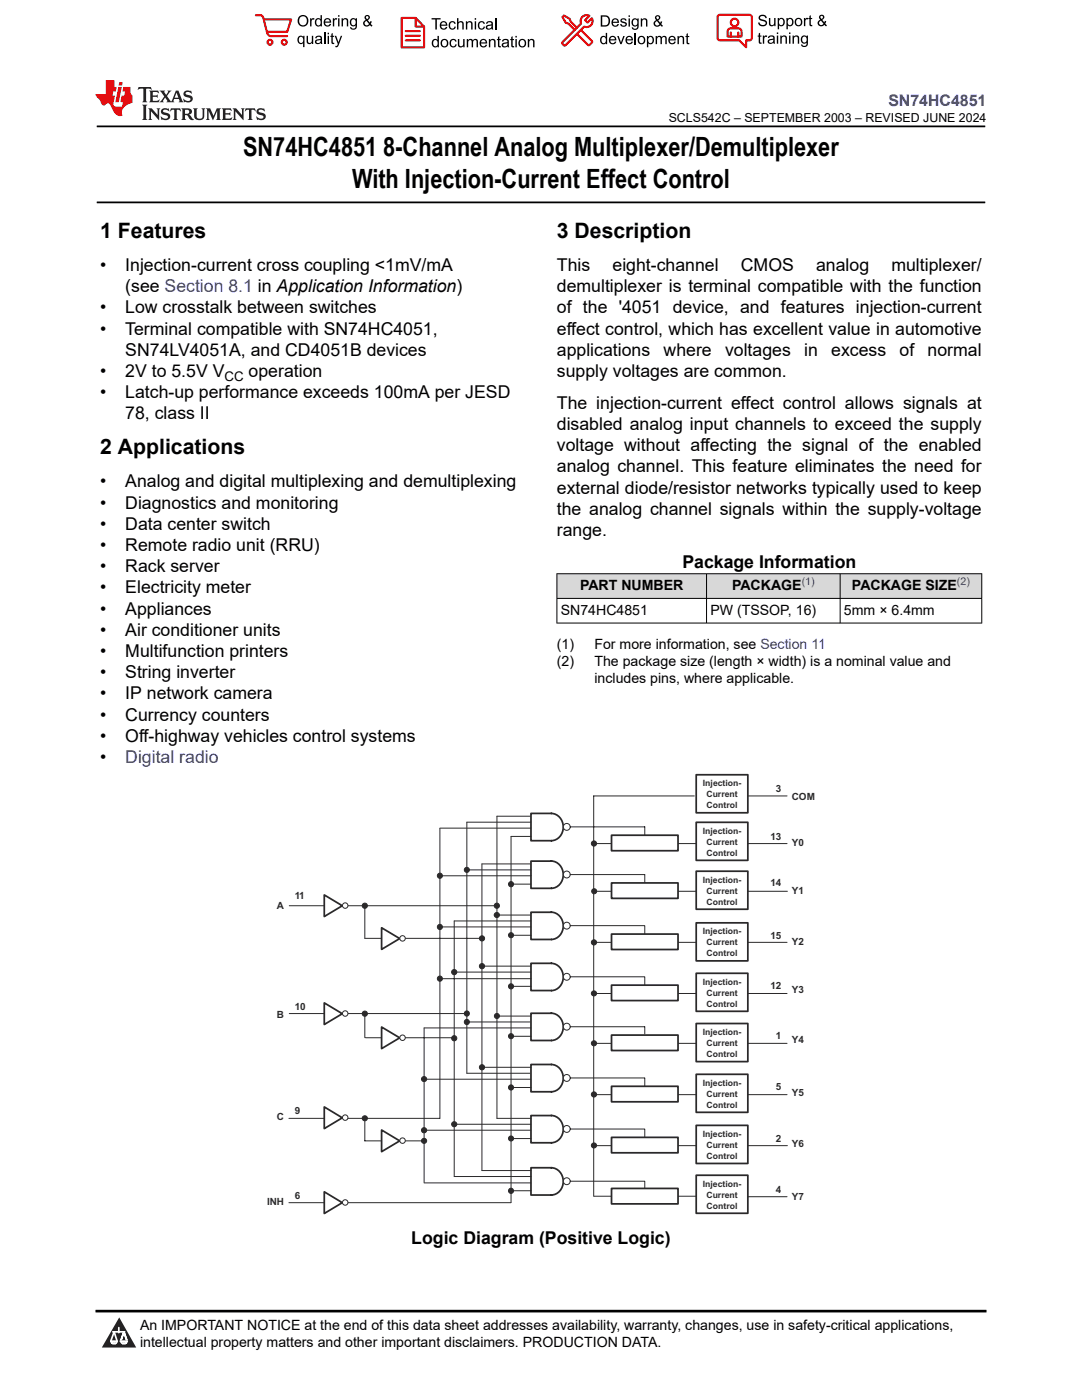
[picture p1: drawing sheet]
<svg xmlns="http://www.w3.org/2000/svg" width="216mm" height="279mm" viewBox="0 0 216 279" stroke-linecap="round" stroke-linejoin="round" font-family="sans-serif">
<path d="M19.3 25.2h177.3M19.3 40.4h177.3" fill="none" stroke="#000" stroke-width=".35"/>
<g fill="#d8d8d8">
<path d="M111.1 114.5h84.8v4.9h-84.8z" fill-rule="evenodd"/>
<path d="M111.2 114.6h29.7v4.8h-29.7z" fill-rule="evenodd"/>
<path d="M141 114.6h26.6v4.8h-26.6z" fill-rule="evenodd"/>
<path d="M167.7 114.6h28.1v4.8h-28.1z" fill-rule="evenodd"/>
</g>
<path d="M111.1 114.5h84.9M111.1 119.4h84.9M111.1 114.4v10M141 114.4v10M167.6 114.4v10M195.9 114.4v10M111.1 124.3h84.9" fill="none" stroke="#000" stroke-width=".2"/>
<path d="M118.5 238.7h20.4" fill="none" stroke="#2b292a" stroke-width=".2"/>
<path d="M110 162.3a2.74 2.74 0 0 1 2.4 2.7 2.74 2.74 0 0 1-2.4 2.8M110 162.3h-4.1v5.5h4.1" fill="none" stroke="#2b292a" stroke-width=".35"/>
<circle cx="113.1" cy="165" r=".69" fill="#fff"/>
<g fill="none" stroke="#2b292a" stroke-width=".2">
<path d="M138.5 158.8h-20v79.9M113.8 165h14.9v1.7M118.5 168.4h20.4"/>
<circle cx="113.1" cy="165" r=".69"/>
</g>
<circle cx="118.5" cy="168.3" r=".52" fill="#2b292a"/>
<g fill="none" stroke="#2b292a" stroke-width=".2">
<path d="M87.8 165.3h18.1M93.2 164.1h12.7M99.2 162.9h6.6M102 166.9h3.9"/>
<circle cx="118.5" cy="168.3" r=".52"/>
</g>
<path d="M110 171.8a2.74 2.74 0 0 1 2.4 2.7 2.74 2.74 0 0 1-2.4 2.8M110 171.9h-4.1v5.4h4.1" fill="none" stroke="#2b292a" stroke-width=".35"/>
<circle cx="113.1" cy="174.5" r=".69" fill="#fff"/>
<g fill="none" stroke="#2b292a" stroke-width=".2">
<path d="M87.8 174.8h18.1M93.2 173.6h12.7M96.2 172.4h9.6M102 176.4h3.9M113.8 174.5h14.9v1.7M118.5 177.9h20.4"/>
<circle cx="113.1" cy="174.5" r=".69"/>
</g>
<path d="M110 182a2.74 2.74 0 0 1 2.4 2.8 2.74 2.74 0 0 1-2.4 2.7M110 182.1h-4.1v5.4h4.1" fill="none" stroke="#2b292a" stroke-width=".35"/>
<circle cx="113.1" cy="184.7" r=".69" fill="#fff"/>
<g fill="none" stroke="#2b292a" stroke-width=".2">
<path d="M113.8 184.7h14.9v1.7M118.5 188.1h20.4"/>
<circle cx="113.1" cy="184.7" r=".69"/>
</g>
<circle cx="118.5" cy="188.1" r=".52" fill="#2b292a"/>
<g fill="none" stroke="#2b292a" stroke-width=".2">
<path d="M57.7 180.8h41.4M87.8 185h18.1M90.6 183.8h15.3M102 186.7h3.9"/>
<circle cx="118.5" cy="188.1" r=".52"/>
</g>
<path d="M110 192.3a2.74 2.74 0 0 1 2.4 2.7 2.74 2.74 0 0 1-2.4 2.7M110 192.3h-4.1v5.4h4.1" fill="none" stroke="#2b292a" stroke-width=".35"/>
<circle cx="113.1" cy="194.9" r=".69" fill="#fff"/>
<g fill="none" stroke="#2b292a" stroke-width=".2">
<path d="M113.8 194.9h14.9v1.7M118.5 198.3h20.4"/>
<circle cx="113.1" cy="194.9" r=".69"/>
</g>
<circle cx="118.5" cy="198.3" r=".51" fill="#2b292a"/>
<g fill="none" stroke="#2b292a" stroke-width=".2">
<path d="M90.6 194h15.3M96.2 192.8h9.7M102 196.8h3.9"/>
<circle cx="118.5" cy="198.3" r=".51"/>
</g>
<path d="M110 202.2a2.74 2.74 0 0 1 2.4 2.7 2.74 2.74 0 0 1-2.4 2.7M110 202.2h-4.1v5.5h4.1" fill="none" stroke="#2b292a" stroke-width=".35"/>
<circle cx="113.1" cy="204.9" r=".69" fill="#fff"/>
<g fill="none" stroke="#2b292a" stroke-width=".2">
<path d="M84.6 205.1h21.3M93.2 204h12.5M99.2 202.8h6.7M102 206.8h3.9M113.8 204.9h14.9M118.5 208.2h20.4M128.7 205v1.4"/>
<circle cx="113.1" cy="204.9" r=".69"/>
</g>
<path d="M110 212.4a2.74 2.74 0 0 1 2.4 2.7 2.74 2.74 0 0 1-2.4 2.8M110 212.4h-4.1v5.5h4.1" fill="none" stroke="#2b292a" stroke-width=".35"/>
<circle cx="113.1" cy="215.1" r=".69" fill="#fff"/>
<g fill="none" stroke="#2b292a" stroke-width=".2">
<path d="M84.6 215.4h21.3M93.2 214.2h12.5M96.2 213h9.7M102 217h3.9M113.8 215.1h14.9M118.5 218.5h20.4M128.7 215.2v1.6"/>
<circle cx="113.1" cy="215.1" r=".69"/>
</g>
<path d="M110 222.6a2.74 2.74 0 0 1 2.4 2.7 2.74 2.74 0 0 1-2.4 2.8M110 222.6h-4.1v5.5h4.1" fill="none" stroke="#2b292a" stroke-width=".35"/>
<circle cx="113.1" cy="225.3" r=".69" fill="#fff"/>
<g fill="none" stroke="#2b292a" stroke-width=".2">
<path d="M84.6 225.6h21.3M90.6 224.4h15.3M99.2 223.2h6.7M102 227.2h3.9M113.8 225.3h14.9v1.7M118.5 228.6h20.4"/>
<circle cx="113.1" cy="225.3" r=".69"/>
</g>
<path d="M110 233a2.74 2.74 0 0 1 2.4 2.8 2.74 2.74 0 0 1-2.4 2.7M110 233h-4.1v5.5h4.1" fill="none" stroke="#2b292a" stroke-width=".35"/>
<circle cx="113.1" cy="235.7" r=".69" fill="#fff"/>
<g fill="none" stroke="#2b292a" stroke-width=".2">
<path d="M84.6 236.1h21.3M90.6 234.8h15.3M96.2 233.6h9.7M102 237.6h3.9M113.8 235.7h14.9v1.5"/>
<circle cx="113.1" cy="235.7" r=".69"/>
</g>
<circle cx="118.5" cy="208.2" r=".51" fill="#2b292a"/>
<circle cx="118.5" cy="208.2" r=".51" fill="none" stroke="#2b292a" stroke-width=".2"/>
<circle cx="118.5" cy="218.4" r=".52" fill="#2b292a"/>
<circle cx="118.5" cy="218.4" r=".52" fill="none" stroke="#2b292a" stroke-width=".2"/>
<circle cx="118.5" cy="228.6" r=".51" fill="#2b292a"/>
<circle cx="118.5" cy="228.6" r=".51" fill="none" stroke="#2b292a" stroke-width=".2"/>
<path d="M64.7 178.6l3.6 2.2-3.6 2.1z" fill="#fff"/>
<path d="M64.7 178.6l3.6 2.2-3.6 2.1z" fill="none" stroke="#2b292a" stroke-width=".35"/>
<circle cx="68.9" cy="180.7" r=".55" fill="#fff"/>
<g fill="none" stroke="#2b292a" stroke-width=".2">
<path d="M87.8 165.3v57.9M93.2 164.1v50.1M96.2 172.4v61.2M99.2 162.9v60.3M102 166.9v73.1M72.8 187.3h23.3M57.6 223.2h30.1"/>
<circle cx="68.9" cy="180.7" r=".55"/>
</g>
<circle cx="102" cy="176.5" r=".51" fill="#2b292a"/>
<circle cx="102" cy="176.5" r=".51" fill="none" stroke="#2b292a" stroke-width=".2"/>
<circle cx="102" cy="186.6" r=".5" fill="#2b292a"/>
<circle cx="102" cy="186.6" r=".5" fill="none" stroke="#2b292a" stroke-width=".2"/>
<circle cx="102" cy="196.8" r=".51" fill="#2b292a"/>
<circle cx="102" cy="196.8" r=".51" fill="none" stroke="#2b292a" stroke-width=".2"/>
<circle cx="102" cy="206.8" r=".5" fill="#2b292a"/>
<circle cx="102" cy="206.8" r=".5" fill="none" stroke="#2b292a" stroke-width=".2"/>
<circle cx="102" cy="217" r=".51" fill="#2b292a"/>
<circle cx="102" cy="217" r=".51" fill="none" stroke="#2b292a" stroke-width=".2"/>
<circle cx="102" cy="227.2" r=".5" fill="#2b292a"/>
<circle cx="102" cy="227.2" r=".5" fill="none" stroke="#2b292a" stroke-width=".2"/>
<circle cx="102" cy="237.6" r=".51" fill="#2b292a"/>
<g fill="none" stroke="#2b292a" stroke-width=".2">
<path d="M57.6 240h44.3"/>
<circle cx="102" cy="237.6" r=".51"/>
</g>
<circle cx="93.2" cy="173.6" r=".5" fill="#2b292a"/>
<circle cx="93.2" cy="173.6" r=".5" fill="none" stroke="#2b292a" stroke-width=".2"/>
<circle cx="99.1" cy="182.6" r=".51" fill="#2b292a"/>
<circle cx="99.1" cy="182.6" r=".51" fill="none" stroke="#2b292a" stroke-width=".2"/>
<circle cx="87.8" cy="174.8" r=".51" fill="#2b292a"/>
<circle cx="87.8" cy="174.8" r=".51" fill="none" stroke="#2b292a" stroke-width=".2"/>
<circle cx="87.8" cy="185" r=".51" fill="#2b292a"/>
<circle cx="87.8" cy="185" r=".51" fill="none" stroke="#2b292a" stroke-width=".2"/>
<circle cx="87.8" cy="195.3" r=".51" fill="#2b292a"/>
<g fill="none" stroke="#2b292a" stroke-width=".2">
<path d="M87.8 195.3h18.1M90.6 183.8v51"/>
<circle cx="87.8" cy="195.3" r=".51"/>
</g>
<circle cx="96.2" cy="192.8" r=".52" fill="#2b292a"/>
<circle cx="96.2" cy="192.8" r=".52" fill="none" stroke="#2b292a" stroke-width=".2"/>
<circle cx="90.6" cy="194" r=".52" fill="#2b292a"/>
<circle cx="90.6" cy="194" r=".52" fill="none" stroke="#2b292a" stroke-width=".2"/>
<circle cx="99.2" cy="202.8" r=".5" fill="#2b292a"/>
<circle cx="99.2" cy="202.8" r=".5" fill="none" stroke="#2b292a" stroke-width=".2"/>
<circle cx="93.1" cy="204" r=".51" fill="#2b292a"/>
<g fill="none" stroke="#2b292a" stroke-width=".2">
<path d="M72.8 181.3v6"/>
<circle cx="93.1" cy="204" r=".51"/>
</g>
<path d="M76.1 185.2l3.7 2.1-3.7 2.2z" fill="#fff"/>
<path d="M76.1 185.2l3.7 2.1-3.7 2.2z" fill="none" stroke="#2b292a" stroke-width=".35"/>
<circle cx="80.3" cy="187.3" r=".55" fill="#fff"/>
<g fill="none" stroke="#2b292a" stroke-width=".2">
<path d="M72.8 202.3v4.8M73 207.1h17.6M84.6 205.1v30.9"/>
<circle cx="80.3" cy="187.3" r=".55"/>
</g>
<path d="M76.1 205l3.7 2.1-3.7 2.2z" fill="#fff"/>
<path d="M76.1 205l3.7 2.1-3.7 2.2z" fill="none" stroke="#2b292a" stroke-width=".35"/>
<circle cx="80.3" cy="207.1" r=".55" fill="#fff"/>
<g fill="none" stroke="#2b292a" stroke-width=".2">
<path d="M57.7 202.3h35.5"/>
<circle cx="80.3" cy="207.1" r=".55"/>
</g>
<path d="M64.7 200.1l3.6 2.2-3.6 2.2z" fill="#fff"/>
<path d="M64.7 200.1l3.6 2.2-3.6 2.2z" fill="none" stroke="#2b292a" stroke-width=".35"/>
<circle cx="68.9" cy="202.3" r=".55" fill="#fff"/>
<circle cx="68.9" cy="202.3" r=".55" fill="none" stroke="#2b292a" stroke-width=".2"/>
<circle cx="90.6" cy="207.2" r=".52" fill="#2b292a"/>
<circle cx="90.6" cy="207.2" r=".52" fill="none" stroke="#2b292a" stroke-width=".2"/>
<circle cx="96.2" cy="213" r=".52" fill="#2b292a"/>
<circle cx="96.2" cy="213" r=".52" fill="none" stroke="#2b292a" stroke-width=".2"/>
<circle cx="84.6" cy="215.4" r=".51" fill="#2b292a"/>
<circle cx="84.6" cy="215.4" r=".51" fill="none" stroke="#2b292a" stroke-width=".2"/>
<circle cx="90.6" cy="224.4" r=".51" fill="#2b292a"/>
<circle cx="90.6" cy="224.4" r=".51" fill="none" stroke="#2b292a" stroke-width=".2"/>
<circle cx="84.6" cy="225.6" r=".52" fill="#2b292a"/>
<g fill="none" stroke="#2b292a" stroke-width=".2">
<path d="M72.8 223.2v4.5h11.8"/>
<circle cx="84.6" cy="225.6" r=".52"/>
</g>
<path d="M76.1 225.5l3.7 2.2-3.7 2.1z" fill="#fff"/>
<path d="M76.1 225.5l3.7 2.2-3.7 2.1z" fill="none" stroke="#2b292a" stroke-width=".35"/>
<circle cx="80.3" cy="227.6" r=".55" fill="#fff"/>
<circle cx="80.3" cy="227.6" r=".55" fill="none" stroke="#2b292a" stroke-width=".2"/>
<path d="M64.7 220.9l3.6 2.2-3.6 2.1z" fill="#fff"/>
<path d="M64.7 220.9l3.6 2.2-3.6 2.1z" fill="none" stroke="#2b292a" stroke-width=".35"/>
<circle cx="68.9" cy="223" r=".55" fill="#fff"/>
<circle cx="68.9" cy="223" r=".55" fill="none" stroke="#2b292a" stroke-width=".2"/>
<path d="M64.7 237.9l3.6 2.1-3.6 2.2z" fill="#fff"/>
<path d="M64.7 237.9l3.6 2.1-3.6 2.2z" fill="none" stroke="#2b292a" stroke-width=".35"/>
<circle cx="68.9" cy="240" r=".55" fill="#fff"/>
<circle cx="68.9" cy="240" r=".55" fill="none" stroke="#2b292a" stroke-width=".2"/>
<circle cx="96.2" cy="187.3" r=".52" fill="#2b292a"/>
<circle cx="96.2" cy="187.3" r=".52" fill="none" stroke="#2b292a" stroke-width=".2"/>
<circle cx="93.1" cy="202.3" r=".51" fill="#2b292a"/>
<circle cx="93.1" cy="202.3" r=".51" fill="none" stroke="#2b292a" stroke-width=".2"/>
<circle cx="84.6" cy="227.7" r=".51" fill="#2b292a"/>
<circle cx="84.6" cy="227.7" r=".51" fill="none" stroke="#2b292a" stroke-width=".2"/>
<path d="M122 166.7h13.3v3.1h-13.3z" fill-rule="evenodd" fill="#fff"/>
<path d="M122 166.7h13.3v3.1h-13.3z" fill="none" stroke="#2b292a" stroke-width=".35"/>
<path d="M122 176.2h13.3v3.1h-13.3z" fill-rule="evenodd" fill="#fff"/>
<path d="M122 176.2h13.3v3.1h-13.3z" fill="none" stroke="#2b292a" stroke-width=".35"/>
<path d="M122 186.4h13.3v3.1h-13.3z" fill-rule="evenodd" fill="#fff"/>
<path d="M122 186.4h13.3v3.1h-13.3z" fill="none" stroke="#2b292a" stroke-width=".35"/>
<path d="M122 196.6h13.3v3.1h-13.3z" fill-rule="evenodd" fill="#fff"/>
<path d="M122 196.6h13.3v3.1h-13.3z" fill="none" stroke="#2b292a" stroke-width=".35"/>
<path d="M122 206.6h13.3v3.1h-13.3z" fill-rule="evenodd" fill="#fff"/>
<path d="M122 206.6h13.3v3.1h-13.3z" fill="none" stroke="#2b292a" stroke-width=".35"/>
<path d="M122 216.8h13.3v3.1h-13.3z" fill-rule="evenodd" fill="#fff"/>
<path d="M122 216.8h13.3v3.1h-13.3z" fill="none" stroke="#2b292a" stroke-width=".35"/>
<path d="M122 227h13.3v3.1h-13.3z" fill-rule="evenodd" fill="#fff"/>
<path d="M122 227h13.3v3.1h-13.3z" fill="none" stroke="#2b292a" stroke-width=".35"/>
<path d="M122 237.2h13.3v3.1h-13.3z" fill-rule="evenodd" fill="#fff"/>
<path d="M122 237.2h13.3v3.1h-13.3z" fill="none" stroke="#2b292a" stroke-width=".35"/>
<circle cx="72.8" cy="180.8" r=".52" fill="#2b292a"/>
<circle cx="72.8" cy="180.8" r=".52" fill="none" stroke="#2b292a" stroke-width=".2"/>
<circle cx="72.8" cy="202.3" r=".52" fill="#2b292a"/>
<circle cx="72.8" cy="202.3" r=".52" fill="none" stroke="#2b292a" stroke-width=".2"/>
<circle cx="72.8" cy="223.2" r=".51" fill="#2b292a"/>
<g fill="none" stroke="#2b292a" stroke-width=".2">
<path d="M149.2 158.8h7.8M149.2 168.4h7.8M149.2 177.9h7.9M149.2 198.3h7.8M149.3 188.1h7.7M149.2 208.2h7.8M149.2 218.5h7.8M149.2 228.6h7.9M149.2 238.8h7.8"/>
<circle cx="72.8" cy="223.2" r=".51"/>
</g>
<path d="M138.9 154.6h10.3v7.6h-10.3zM138.9 164.1h10.3v7.6h-10.3zM138.9 173.9h10.3v7.6h-10.3zM138.9 184.2h10.3v7.6h-10.3zM138.9 194.2h10.3v7.6h-10.3zM138.9 204.3h10.3v7.6h-10.3zM138.9 214.4h10.3v7.6h-10.3zM138.9 224.6h10.3v7.6h-10.3zM138.9 234.5h10.3v7.6h-10.3z" fill="none" stroke="#2b292a" stroke-width=".35"/>
<circle cx="118.6" cy="177.9" r=".5" fill="#2b292a"/>
<g fill="none" stroke="#2b292a" stroke-width=".2">
<path d="M98.6 182.6h7.2"/>
<circle cx="118.6" cy="177.9" r=".5"/>
</g>
<circle cx="99.1" cy="180.8" r=".52" fill="#2b292a"/>
<circle cx="99.1" cy="180.8" r=".52" fill="none" stroke="#2b292a" stroke-width=".2"/>
<path d="M0 0h215.9v23.8h-215.9z" fill-rule="evenodd" fill="#fff"/>
<path d="M27.7 17.4l-.2 .6 .5-.3h.6v.1v2.2l-.2 .4h1l-.2-.4v-2.2v-.1h.5l.5 .3-.1-.6zM29.8 18.1l.2 .4v1.5l-.2 .4h1.9l.1-.6a1.08 1.08 0 0 1-1.3 .2v-.7h.6l.4 .2v-.6l-.4 .2h-.6v-.6l.2-.1a1 1 0 0 1 1 .2l-.1-.5zM31.8 18.1l1 1.1-1 1.2h.9l-.2-.2 .4-.7 .5 .7-.2 .2h1.6l-.2-.2 .1-.4h1l.1 .4-.1 .2h.9l-.2-.3-.8-2h-.5l-1 2.2-.8-1.1 .9-1.1h-.8l.2 .2-.5 .7-.3-.7 .1-.2zM35.2 18.5l.4 1h-.8zM36.8 18.2a.65 .65 0 0 0-.2 .7 .65 .65 0 0 0 .6 .5l.7 .2 .1 .2a.79 .79 0 0 1-.7 .4 .79 .79 0 0 1-.7-.5l.1 .7 .2-.1a.93 .93 0 0 0 1.1 .1 .93 .93 0 0 0 .4-1 1.46 1.46 0 0 0-1.2-.6l-.1-.3a1.09 1.09 0 0 1 1.2 .2l-.2-.6-.1 .1-.6-.2zM28.4 20.9l.2 .4v2.3l-.2 .3h1l-.2-.3v-2.3l.2-.4zM29.6 21.6l.2 .4v1.6l-.2 .3h.8l-.3-.3v-1.4l1.7 1.8v-2l.2-.4h-.8l.2 .2 .1 1.1-1.2-1.3zM32.3 21.8a.65 .65 0 0 0-.2 .7 .65 .65 0 0 0 .7 .4l.6 .2 .1 .2a.79 .79 0 0 1-.7 .4 .79 .79 0 0 1-.7-.5l.1 .7 .2-.1a.93 .93 0 0 0 1.1 .1 .93 .93 0 0 0 .4-.9 1.46 1.46 0 0 0-1.2-.6l-.1-.4a1.09 1.09 0 0 1 1.2 .2l-.2-.6-.1 .1-.6-.1zM34.1 21.6l-.1 .7a.63 .63 0 0 1 .7-.4l.1 1.7-.3 .3h1l-.2-.3v-1.7a.66 .66 0 0 1 .8 .4l-.1-.7zM36.2 21.6l.2 .4v1.6l-.2 .3h.9l-.2-.2v-.7h.5l.1 .2a.79 .79 0 0 0 1.2 .6l-1-.9a.61 .61 0 0 0 .6-.6 .61 .61 0 0 0-.5-.6zM36.9 21.9h.2a.47 .47 0 0 1 .5 .1 .47 .47 0 0 1 .1 .5l-.2 .2h-.6zM38.5 21.6l.2 .2a2.27 2.27 0 0 0 .4 2 1.04 1.04 0 0 0 1.7-.7v-1.3l.2-.2h-.8l.2 .4v1.1a.6 .6 0 0 1-.6 .6 .6 .6 0 0 1-.6-.6v-1.1l.3-.4zM41.1 21.6l.2 .4v1.6l-.2 .3h.7l-.2-.3v-1.5l.9 1.9 .8-1.9v1.5l-.2 .3h1l-.3-.3v-1.6l.3-.4h-.8l-.7 1.5-.7-1.5zM44.3 21.6l.2 .4v1.6l-.2 .3h1.9l.1-.5a1.09 1.09 0 0 1-1.3 .1v-.6h.6l.4 .1v-.6l-.4 .2h-.6v-.6l.2-.1a1.01 1.01 0 0 1 1 .3l-.1-.6zM46.4 21.6l.3 .4v1.6l-.3 .3h.8l-.2-.3v-1.4l1.6 1.8v-2l.2-.4h-.7l.2 .2v1.1l-1.2-1.3zM49 21.6l-.1 .7a.63 .63 0 0 1 .8-.4v1.7l-.3 .3h1l-.2-.3v-1.7a.66 .66 0 0 1 .8 .4l-.1-.7zM51.4 21.8a.65 .65 0 0 0-.2 .7 .65 .65 0 0 0 .6 .4l.6 .2 .2 .2a.79 .79 0 0 1-.8 .4 .79 .79 0 0 1-.6-.5l.1 .7 .2-.1a.93 .93 0 0 0 1 .1 .93 .93 0 0 0 .5-.9 1.46 1.46 0 0 0-1.3-.6l-.1-.4a1.09 1.09 0 0 1 1.3 .2l-.2-.6-.2 .1-.5-.1z" fill="#231f20"/>
<path d="M21.1 16v2.8h-2.1l.1 .3 .9 1a.95 .95 0 0 0 .9 .9 .59 .59 0 0 1 .6-.4 .59 .59 0 0 1 .5 .4l.4 .8a1.59 1.59 0 0 0 2.1 1.3 1.61 1.61 0 0 1 1-2.2l1-.4-.1-1.5a1.59 1.59 0 0 1-.4-1.6h-1.4l-.2 .9h.5l-.1 .8h-.5l-.2 1v.2l.4 .1-.2 .9h-.6a.73 .73 0 0 1-1.1-.7l.3-1.5h-.5l.2-.8h.5l.2-.9h-.5v-1.4zM23.6 17.4l-.6 3h.7l.6-3zM23.8 16.4l-.1 .7h.7l.1-.7z" fill="#ed1c24"/>
<g fill="#000">
<path d="M59.4 4.2a1.12 1.12 0 0 1 2.2 0 1.12 1.12 0 0 1-2.2 0zM59.9 3.5a.89 .89 0 0 0-.1 1.1 .89 .89 0 0 0 1.1 .4 .88 .88 0 0 0 .3-1.3 .88 .88 0 0 0-1.3-.2z" fill-rule="evenodd"/>
<path d="M59.5 7.3l.5-.2 .5 .3v-.3h.3v2.3h-.3v-.8a.74 .74 0 0 1-1 0 .74 .74 0 0 1-.1-1zM59.8 7.5a.57 .57 0 0 0-.2 .7 .57 .57 0 0 0 .8 .2 .57 .57 0 0 0 .1-.7 .57 .57 0 0 0-.7-.2z" fill-rule="evenodd"/>
<path d="M61.9 3.6h.2v.3l.2-.2 .3-.1 .2 .1-.1 .3a.36 .36 0 0 0-.5 0 .36 .36 0 0 0 0 .4v.9h-.3z" fill-rule="evenodd"/>
<path d="M61.2 7.1h.3v.9a.41 .41 0 0 0 .4 .6 .41 .41 0 0 0 .3-.6v-.9h.3v1.7h-.2v-.3a.58 .58 0 0 1-.7 .3 .58 .58 0 0 1-.4-.6z" fill-rule="evenodd"/>
<path d="M63 3.8l.5-.2 .5 .2v-.8h.2v2.3h-.2v-.2a.75 .75 0 0 1-1-.1 .75 .75 0 0 1-.1-1zM63.2 4a.57 .57 0 0 0-.1 .7 .57 .57 0 0 0 .8 .2 .57 .57 0 0 0 .1-.7 .57 .57 0 0 0-.8-.2z" fill-rule="evenodd"/>
<path d="M63 7.3a.74 .74 0 0 1 1-.1 .74 .74 0 0 1 .3 .9v.7h-.3v-.2a.57 .57 0 0 1-.8 .2 .57 .57 0 0 1-.2-.8l1-.3a.41 .41 0 0 0-.4-.4 .41 .41 0 0 0-.4 .4l-.3-.1zM63.2 8.2a.35 .35 0 0 0 .2 .5 .35 .35 0 0 0 .5-.3l.1-.4z" fill-rule="evenodd"/>
<path d="M65.4 6.5h.3v.3h-.3zM65.4 7.1h.3v1.7h-.3z" fill-rule="evenodd"/>
<path d="M64.8 3.8a.76 .76 0 0 1 .9-.1 .76 .76 0 0 1 .4 .8h-1.2a.47 .47 0 0 0 .3 .6 .47 .47 0 0 0 .6-.4l.3 .1a.82 .82 0 0 1-1.3 .3 .82 .82 0 0 1 0-1.3zM65 4l-.1 .3h.9l-.3-.4z" fill-rule="evenodd"/>
<path d="M66.4 3.6h.3v.3l.1-.2 .4-.1 .1 .1-.1 .3a.36 .36 0 0 0-.4 0 .36 .36 0 0 0-.1 .4v.9h-.3z" fill-rule="evenodd"/>
<path d="M66.1 6.7l.3-.1v.5h.3v.3h-.3v.9l.1 .2h.2v.3a.41 .41 0 0 1-.4-.1 .41 .41 0 0 1-.2-.4v-.9h-.2v-.3h.2z" fill-rule="evenodd"/>
<path d="M66.8 7.1h.3l.4 1.4 .5-1.4h.3l-.6 1.7a.57 .57 0 0 1-.8 .6v-.3a.37 .37 0 0 0 .5-.3z" fill-rule="evenodd"/>
<path d="M67.5 3h.2v.3h-.2zM67.5 3.6h.2v1.7h-.2z" fill-rule="evenodd"/>
<path d="M68.2 3.6h.2v.3a.58 .58 0 0 1 .7-.3 .58 .58 0 0 1 .4 .7v1h-.3v-1a.4 .4 0 0 0-.4-.5 .4 .4 0 0 0-.4 .6v.9h-.2z" fill-rule="evenodd"/>
<path d="M70 3.8l.5-.2 .5 .2v-.2h.2v1.5a.71 .71 0 0 1-.5 .8 .71 .71 0 0 1-.8-.5h.2a.46 .46 0 0 0 .6 .3 .46 .46 0 0 0 .3-.6 .78 .78 0 0 1-1.1-.2 .78 .78 0 0 1 .1-1.1zM70.2 4a.53 .53 0 0 0-.1 .8 .53 .53 0 0 0 .8 0 .54 .54 0 0 0 0-.7 .54 .54 0 0 0-.7-.1z" fill-rule="evenodd"/>
<path d="M72.9 3.1a.53 .53 0 0 1 .8 .1 .53 .53 0 0 1-.3 .8l.4 .5 .1-.3 .3 .1-.2 .5 .3 .3-.2 .2-.3-.3a.71 .71 0 0 1-1.2 .1 .71 .71 0 0 1 .4-1.1l-.3-.5zM73 3.5a.3 .3 0 0 0 .6 0 .3 .3 0 0 0-.6 0zM72.9 4.3a.45 .45 0 0 0 0 .7 .45 .45 0 0 0 .7-.2l-.5-.6z" fill-rule="evenodd"/>
<path d="M86.1 3.6h1.8v.3h-.7v2h-.3v-2h-.8z" fill-rule="evenodd"/>
<path d="M86.3 8l.5-.2 .5 .2v-.8h.3v2.2h-.3v-.2a.76 .76 0 0 1-1 0 .76 .76 0 0 1-.1-1zM86.6 8.1a.58 .58 0 0 0-.2 .8 .58 .58 0 0 0 .8 .2 .58 .58 0 0 0 .1-.8 .58 .58 0 0 0-.7-.2z" fill-rule="evenodd"/>
<path d="M88.2 7.9a.81 .81 0 0 1 1.1 .2 .81 .81 0 0 1-.2 1.1 .81 .81 0 0 1-1.1-.1l-.1-.8zM88.3 8.1a.57 .57 0 0 0 0 .9 .57 .57 0 0 0 .8 0 .57 .57 0 0 0 0-.8 .57 .57 0 0 0-.8-.1z" fill-rule="evenodd"/>
<path d="M88 4.4a.77 .77 0 0 1 .9-.1 .77 .77 0 0 1 .4 .8h-1.3a.48 .48 0 0 0 .4 .6 .48 .48 0 0 0 .6-.3h.3a.83 .83 0 0 1-1.3 .4 .83 .83 0 0 1 0-1.4zM88.2 4.6l-.2 .3h1l-.3-.4z" fill-rule="evenodd"/>
<path d="M89.7 4.4a.7 .7 0 0 1 1.2 .3l-.2 .1a.45 .45 0 0 0-.6-.3 .45 .45 0 0 0-.3 .6 .45 .45 0 0 0 .3 .6 .45 .45 0 0 0 .6-.4h.3a.76 .76 0 0 1-1.1 .6 .76 .76 0 0 1-.3-1.1z" fill-rule="evenodd"/>
<path d="M89.9 8a.7 .7 0 0 1 1.2 .3h-.3a.45 .45 0 0 0-.5-.3 .45 .45 0 0 0-.3 .6 .45 .45 0 0 0 .3 .6 .45 .45 0 0 0 .6-.4l.2 .1a.76 .76 0 0 1-1 .5 .76 .76 0 0 1-.4-1.1z" fill-rule="evenodd"/>
<path d="M91.2 3.6h.3v.8a.59 .59 0 0 1 .7-.2 .59 .59 0 0 1 .3 .7v1h-.2v-1a.4 .4 0 0 0-.5-.4 .4 .4 0 0 0-.3 .5v.9h-.3z" fill-rule="evenodd"/>
<path d="M91.4 7.8h.2v.9a.41 .41 0 0 0 .5 .5 .41 .41 0 0 0 .3-.5v-.9h.3v1.6h-.3v-.2a.58 .58 0 0 1-.7 .3 .58 .58 0 0 1-.3-.7z" fill-rule="evenodd"/>
<path d="M93 4.2h.2v.3a.59 .59 0 0 1 .7-.3 .59 .59 0 0 1 .4 .7v1h-.3v-1a.41 .41 0 0 0-.4-.5 .41 .41 0 0 0-.4 .6v.9h-.2z" fill-rule="evenodd"/>
<path d="M93.1 7.8h.3v.2a.56 .56 0 0 1 1 0 .54 .54 0 0 1 .6-.2 .54 .54 0 0 1 .4 .5v1.1h-.3v-1a.34 .34 0 0 0-.3-.4 .34 .34 0 0 0-.4 .3v1.1h-.3v-1a.38 .38 0 0 0-.5-.4 .38 .38 0 0 0-.2 .6v.8h-.3z" fill-rule="evenodd"/>
<path d="M94.7 3.6h.3v.3h-.3zM94.7 4.2h.3v1.7h-.3z" fill-rule="evenodd"/>
<path d="M95.5 4.4a.7 .7 0 0 1 1.3 .3l-.3 .1a.45 .45 0 0 0-.6-.3 .45 .45 0 0 0-.3 .6 .45 .45 0 0 0 .3 .6 .45 .45 0 0 0 .6-.4h.3a.76 .76 0 0 1-1.1 .6 .76 .76 0 0 1-.3-1.1z" fill-rule="evenodd"/>
<path d="M95.9 8a.77 .77 0 0 1 .9-.2 .77 .77 0 0 1 .4 .9h-1.2a.48 .48 0 0 0 .3 .5 .48 .48 0 0 0 .6-.3h.3a.83 .83 0 0 1-1.3 .4 .83 .83 0 0 1 0-1.3zM96.1 8.1l-.1 .4h.9l-.2-.5z" fill-rule="evenodd"/>
<path d="M97.5 7.8h.3v.2a.59 .59 0 0 1 .7-.2 .59 .59 0 0 1 .4 .6v1h-.3v-1a.41 .41 0 0 0-.5-.4 .41 .41 0 0 0-.3 .5v.9h-.3z" fill-rule="evenodd"/>
<path d="M97.1 4.4a.74 .74 0 0 1 1-.1 .74 .74 0 0 1 .3 .9v.7h-.3v-.2a.59 .59 0 0 1-.8 .2 .59 .59 0 0 1-.3-.8l1.1-.3a.42 .42 0 0 0-.4-.4 .42 .42 0 0 0-.5 .4l-.2-.1zM97.3 5.3a.36 .36 0 0 0 .2 .5 .36 .36 0 0 0 .5-.2l.1-.5z" fill-rule="evenodd"/>
<path d="M99.4 7.4l.2-.2v.6h.3v.2h-.3v1l.1 .2h.2l.1 .2a.41 .41 0 0 1-.5 0 .41 .41 0 0 1-.1-.4v-1h-.2v-.2h.2z" fill-rule="evenodd"/>
<path d="M100.3 8a.74 .74 0 0 1 .9-.2 .74 .74 0 0 1 .3 .9l.1 .7h-.3v-.2a.59 .59 0 0 1-.8 .3 .59 .59 0 0 1-.3-.8l1-.3a.42 .42 0 0 0-.3-.4 .42 .42 0 0 0-.5 .3h-.3zM100.5 8.8a.36 .36 0 0 0 .1 .5 .36 .36 0 0 0 .5-.2l.2-.5z" fill-rule="evenodd"/>
<path d="M102 7.4l.3-.2v.6h.3v.2h-.3v1l.1 .2h.2v.2a.41 .41 0 0 1-.5 0 .41 .41 0 0 1-.1-.4v-1h-.2v-.2h.2z" fill-rule="evenodd"/>
<path d="M102.8 7.2h.3v.3h-.3zM102.8 7.8h.3v1.6h-.3z" fill-rule="evenodd"/>
<path d="M103.7 7.9a.81 .81 0 0 1 1.1 .2 .81 .81 0 0 1-.1 1.1 .81 .81 0 0 1-1.2-.1v-.8zM103.9 8.1a.57 .57 0 0 0-.1 .9 .57 .57 0 0 0 .8 0 .57 .57 0 0 0 0-.8 .57 .57 0 0 0-.7-.1z" fill-rule="evenodd"/>
<path d="M105.3 7.8h.3v.2a.59 .59 0 0 1 .7-.2 .59 .59 0 0 1 .4 .6v1h-.3v-1a.41 .41 0 0 0-.5-.4 .41 .41 0 0 0-.3 .5v.9h-.3z" fill-rule="evenodd"/>
<path d="M119.9 3.1h.7a1.12 1.12 0 0 1 1.1 1.1 1.12 1.12 0 0 1-1 1.1h-.8zM120.2 3.3v1.7h.4a.86 .86 0 0 0 .8-.8 .86 .86 0 0 0-.8-.9z" fill-rule="evenodd"/>
<path d="M119.9 7.4l.5-.3 .5 .3v-.8h.2v2.2h-.2v-.2a.75 .75 0 0 1-1 0 .75 .75 0 0 1-.1-1zM120.1 7.5a.57 .57 0 0 0-.1 .8 .57 .57 0 0 0 .8 .2 .57 .57 0 0 0 .1-.8 .57 .57 0 0 0-.8-.2z" fill-rule="evenodd"/>
<path d="M121.7 7.4a.76 .76 0 0 1 .9-.2 .76 .76 0 0 1 .4 .9h-1.2a.47 .47 0 0 0 .3 .5 .47 .47 0 0 0 .6-.3h.3a.82 .82 0 0 1-1.3 .4 .82 .82 0 0 1 0-1.3zM121.9 7.5l-.1 .3h.9l-.3-.4z" fill-rule="evenodd"/>
<path d="M122.2 3.9a.76 .76 0 0 1 .9-.2 .76 .76 0 0 1 .4 .9h-1.2a.47 .47 0 0 0 .4 .5 .47 .47 0 0 0 .5-.3h.3a.82 .82 0 0 1-1.3 .4 .82 .82 0 0 1 0-1.3zM122.5 4l-.2 .3h.9l-.2-.4z" fill-rule="evenodd"/>
<path d="M123.9 3.8a.71 .71 0 0 1 1.1 .3h-.2a.32 .32 0 0 0-.4-.3 .32 .32 0 0 0-.3 .4h.1a.75 .75 0 0 1 .9 .8 .72 .72 0 0 1-.7 .3 .72 .72 0 0 1-.7-.5h.3a.36 .36 0 0 0 .4 .4 .36 .36 0 0 0 .3-.5 .8 .8 0 0 1-.9-.7z" fill-rule="evenodd"/>
<path d="M123.2 7.2h.3l.4 1.3 .5-1.3h.3l-.7 1.6h-.2z" fill-rule="evenodd"/>
<path d="M125.4 3.1h.3v.3h-.3zM125.4 3.7h.3v1.6h-.3z" fill-rule="evenodd"/>
<path d="M125 7.4a.76 .76 0 0 1 .9-.2 .76 .76 0 0 1 .4 .9h-1.2a.47 .47 0 0 0 .3 .5 .47 .47 0 0 0 .6-.3h.3a.82 .82 0 0 1-1.3 .4 .82 .82 0 0 1 0-1.3zM125.2 7.5l-.1 .3h.9l-.2-.4z" fill-rule="evenodd"/>
<path d="M126.2 3.9l.5-.3 .5 .3v-.2h.2v1.4a.71 .71 0 0 1-.5 .8 .71 .71 0 0 1-.8-.5l.2 .1a.46 .46 0 0 0 .6 .2 .46 .46 0 0 0 .3-.6 .78 .78 0 0 1-1.1-.1 .78 .78 0 0 1 .1-1.1zM126.4 4a.53 .53 0 0 0-.1 .8 .53 .53 0 0 0 .8 0 .54 .54 0 0 0 0-.7 .54 .54 0 0 0-.7-.1z" fill-rule="evenodd"/>
<path d="M127.5 7.3a.8 .8 0 0 1 1.1 .2 .8 .8 0 0 1-.1 1.1 .8 .8 0 0 1-1.2-.1v-.8zM127.7 7.5a.56 .56 0 0 0-.1 .9 .56 .56 0 0 0 .8-.1 .56 .56 0 0 0 0-.7 .56 .56 0 0 0-.7-.1z" fill-rule="evenodd"/>
<path d="M127.9 3.7h.2v.2a.58 .58 0 0 1 .7-.2 .58 .58 0 0 1 .4 .6v1h-.3v-1a.4 .4 0 0 0-.4-.4 .4 .4 0 0 0-.4 .5v.9h-.2z" fill-rule="evenodd"/>
<path d="M129.1 7.2h.2v.2a.72 .72 0 0 1 1-.1 .72 .72 0 0 1 .2 1 .64 .64 0 0 1-.5 .5 .64 .64 0 0 1-.6-.2v.8h-.3zM129.5 7.5a.56 .56 0 0 0-.2 .8 .56 .56 0 0 0 .8 .2 .56 .56 0 0 0 .1-.8 .56 .56 0 0 0-.7-.2z" fill-rule="evenodd"/>
<path d="M130.8 7.2h.3v.2a.55 .55 0 0 1 .9 0 .53 .53 0 0 1 .6-.3 .53 .53 0 0 1 .4 .6v1.1h-.2v-1a.34 .34 0 0 0-.3-.4 .34 .34 0 0 0-.4 .3v1.1h-.3v-1a.37 .37 0 0 0-.5-.4 .37 .37 0 0 0-.2 .6v.8h-.3z" fill-rule="evenodd"/>
<path d="M130.8 3.2a.53 .53 0 0 1 .9 .1 .53 .53 0 0 1-.4 .8l.4 .5 .2-.4 .2 .1-.2 .5 .4 .3-.2 .3-.3-.4a.71 .71 0 0 1-1.2 .1 .71 .71 0 0 1 .3-1.1l-.2-.5zM130.9 3.6a.3 .3 0 0 0 .6 0 .3 .3 0 0 0-.6 0zM130.9 4.3a.45 .45 0 0 0 0 .7 .45 .45 0 0 0 .7-.2l-.5-.6z" fill-rule="evenodd"/>
<path d="M133.6 7.4a.76 .76 0 0 1 .9-.2 .76 .76 0 0 1 .3 .9h-1.2a.47 .47 0 0 0 .4 .5 .47 .47 0 0 0 .6-.3h.2a.82 .82 0 0 1-1.2 .4 .82 .82 0 0 1 0-1.3zM133.8 7.5l-.2 .3h1l-.3-.4z" fill-rule="evenodd"/>
<path d="M135.2 7.2h.2v.2a.58 .58 0 0 1 .7-.2 .58 .58 0 0 1 .4 .6v1h-.3v-1a.4 .4 0 0 0-.4-.4 .4 .4 0 0 0-.3 .5v.9h-.3z" fill-rule="evenodd"/>
<path d="M137 6.8l.3-.2v.6h.2v.2h-.2v1v.2h.2l.1 .2a.41 .41 0 0 1-.5 0 .41 .41 0 0 1-.1-.5v-.9h-.2v-.2h.2z" fill-rule="evenodd"/>
<path d="M151.6 3.1a.88 .88 0 0 1 1.4 .5h-.3a.49 .49 0 0 0-.5-.5 .49 .49 0 0 0-.5 .6l.1 .1a1.06 1.06 0 0 1 1.2 1 .95 .95 0 0 1-.9 .4 .95 .95 0 0 1-.8-.7h.3a.58 .58 0 0 0 .6 .5 .58 .58 0 0 0 .5-.6l-.2-.1a.95 .95 0 0 1-1.1-.9z" fill-rule="evenodd"/>
<path d="M151.4 6.7l.3-.2v.6h.2v.2h-.2v1v.2h.2l.1 .2a.41 .41 0 0 1-.5 0 .41 .41 0 0 1-.1-.5v-.9h-.2v-.2h.2z" fill-rule="evenodd"/>
<path d="M152.2 7.1h.3v.2l.1-.2h.4h.1l-.1 .3a.36 .36 0 0 0-.4 0 .36 .36 0 0 0-.1 .5v.8h-.3z" fill-rule="evenodd"/>
<path d="M153.3 7.3a.74 .74 0 0 1 1-.2 .74 .74 0 0 1 .3 .9l.1 .7h-.3l-.1-.2a.57 .57 0 0 1-.8 .3 .57 .57 0 0 1-.1-.9l.9-.2a.41 .41 0 0 0-.4-.4 .41 .41 0 0 0-.4 .3h-.3zM153.5 8.1a.35 .35 0 0 0 .2 .5 .35 .35 0 0 0 .5-.2l.1-.5z" fill-rule="evenodd"/>
<path d="M153.4 3.6h.3v.9a.41 .41 0 0 0 .4 .5 .41 .41 0 0 0 .4-.5v-.9h.2v1.6h-.2v-.2a.58 .58 0 0 1-.7 .2 .58 .58 0 0 1-.4-.6z" fill-rule="evenodd"/>
<path d="M155 6.5h.3v.3h-.3zM155 7.1h.3v1.6h-.3z" fill-rule="evenodd"/>
<path d="M155.2 3.6h.2v.2a.72 .72 0 0 1 1-.1 .72 .72 0 0 1 .2 1 .64 .64 0 0 1-.5 .5 .64 .64 0 0 1-.6-.2v.8h-.3zM155.6 3.9a.56 .56 0 0 0-.2 .8 .56 .56 0 0 0 .8 .2 .56 .56 0 0 0 .1-.8 .56 .56 0 0 0-.7-.2z" fill-rule="evenodd"/>
<path d="M155.7 7.1h.3v.2a.58 .58 0 0 1 .7-.2 .58 .58 0 0 1 .3 .6v1h-.3v-1a.4 .4 0 0 0-.4-.4 .4 .4 0 0 0-.3 .5v.9h-.3z" fill-rule="evenodd"/>
<path d="M156.9 3.6h.3v.2a.72 .72 0 0 1 .9-.1 .72 .72 0 0 1 .2 1 .64 .64 0 0 1-.4 .5 .64 .64 0 0 1-.7-.2v.8h-.3zM157.3 3.9a.56 .56 0 0 0-.1 .8 .56 .56 0 0 0 .7 .2 .56 .56 0 0 0 .2-.8 .56 .56 0 0 0-.8-.2z" fill-rule="evenodd"/>
<path d="M157.4 6.5h.3v.3h-.3zM157.4 7.1h.3v1.6h-.3z" fill-rule="evenodd"/>
<path d="M158.1 7.1h.3v.2a.58 .58 0 0 1 .7-.2 .58 .58 0 0 1 .4 .6v1h-.3v-1a.4 .4 0 0 0-.5-.4 .4 .4 0 0 0-.3 .5v.9h-.3z" fill-rule="evenodd"/>
<path d="M158.8 3.7a.8 .8 0 0 1 1.1 .2 .8 .8 0 0 1-.1 1.1 .8 .8 0 0 1-1.1-.1l-.1-.8zM159 3.9a.56 .56 0 0 0-.1 .9 .56 .56 0 0 0 .9 0 .56 .56 0 0 0-.1-.8 .56 .56 0 0 0-.7-.1z" fill-rule="evenodd"/>
<path d="M160 7.3l.5-.2 .5 .2v-.2h.2v1.4a.71 .71 0 0 1-.5 .9 .71 .71 0 0 1-.9-.5h.3a.46 .46 0 0 0 .6 .2 .46 .46 0 0 0 .2-.6 .78 .78 0 0 1-1-.1 .78 .78 0 0 1 .1-1.1zM160.2 7.4a.53 .53 0 0 0-.1 .8 .53 .53 0 0 0 .8 0 .54 .54 0 0 0 0-.7 .54 .54 0 0 0-.7-.1z" fill-rule="evenodd"/>
<path d="M160.4 3.6h.3v.2l.1-.2h.4h.1l-.1 .3a.36 .36 0 0 0-.4 0 .36 .36 0 0 0-.1 .5v.8h-.3z" fill-rule="evenodd"/>
<path d="M161.5 3.2l.3-.2v.6h.3v.2h-.3v1v.2h.3v.2a.41 .41 0 0 1-.5 0 .41 .41 0 0 1-.1-.5v-.9h-.2v-.2h.2z" fill-rule="evenodd"/>
<path d="M163.6 3.1a.53 .53 0 0 1 .8 .1 .53 .53 0 0 1-.3 .8l.4 .5 .1-.3h.3l-.2 .5 .3 .3-.2 .3-.3-.3a.71 .71 0 0 1-1.2 .1 .71 .71 0 0 1 .4-1.2l-.3-.5zM163.7 3.5a.3 .3 0 0 0 .5 0 .3 .3 0 0 0-.5 0zM163.6 4.2a.45 .45 0 0 0 0 .8 .45 .45 0 0 0 .7-.3l-.5-.6z" fill-rule="evenodd"/>
</g>
<path d="M64.8 6.5v2.3M98.9 3.6v2.3M126.8 6.6v2.2" fill="none" stroke="#000" stroke-width=".28"/>
<g fill="none" stroke="#de0000" stroke-width=".42">
<path d="M51.1 3l1 .1a1.4 1.4 0 0 1 .6 1.2l.7 2.5a.95 .95 0 0 0 1.1 .4h2.8M52.7 3.9h5.4l-.8 2.4h-4M80.1 3.6h2.8v1.7h1.7v4.2h-4.5zM81 7.1h2.8M81 6.2h2.8M81 8.1h2.8M82.9 3.6l1.7 1.7M115.1 5.5l-1.3-1.2-.1-.5-1.2-.7-.3 .3 .7 1.1 .5 .2 1.3 1.3M115.9 6l2.2 2.2v.3l-.5 .5h-.3l-2.2-2.2zM115.9 6l.7-.7a1.19 1.19 0 0 0 1.3-.3 1.19 1.19 0 0 0 .2-1.4l-.9 .9-.4-.5 .8-.8a1.19 1.19 0 0 0-1.4 .1 1.19 1.19 0 0 0-.2 1.4l-3.8 3.7v.3l.3 .3h.3l2.3-2.2M143.2 3.2l.4-.2h6l.4 .2v4.4l-.2 .4-.9 .1v1.3l-1.4-1.3h-3.9l-.4-.3zM145.4 5.8l.4-.1h1.6a.61 .61 0 0 1 .6 .6v1h-2.8v-1z"/>
<path d="M145.8 6.5v.8M147.3 6.5v.8"/>
<circle cx="53.9" cy="8.4" r=".49"/>
<circle cx="56.7" cy="8.4" r=".49"/>
<circle cx="146.6" cy="4.5" r=".75"/>
</g>
<path d="M0 261.4h215.9v18h-215.9z" fill-rule="evenodd" fill="#fff"/>
<path d="M23.8 262.9l3.4 6h-6.9z" fill="#231f20"/>
<path d="M22.1 267.7h1.3l-.4 .5h-.3a.55 .55 0 0 1-.6-.5z" fill-rule="evenodd" fill="#fff"/>
<path d="M22.1 267.7h1.3l-.4 .5h-.3a.55 .55 0 0 1-.6-.5z" fill="none" stroke="#231f20" stroke-width=".34"/>
<path d="M22.1 267.7h1.3l-.4 .5h-.5zM22.6 265.8h.1M22.6 265.8h2.3zM23.7 265.9h.1M23.7 264.9v1zM24 267.7h.1" fill="none" stroke="#fff" stroke-width=".34"/>
<path d="M24.7 265.8l-.7 1.9z" fill="#fff"/>
<path d="M24.7 265.8l-.7 1.9z" fill="none" stroke="#fff" stroke-width=".34"/>
<path d="M24.7 265.8l.7 1.9z" fill="#fff"/>
<path d="M22.8 265.8l-.7 1.9zM22.8 265.8l.6 1.9zM24.7 265.8l.7 1.9zM25.3 267.7h.1" fill="none" stroke="#fff" stroke-width=".34"/>
<path d="M24.1 267.7h1.3a.65 .65 0 0 1-.6 .5 .65 .65 0 0 1-.7-.5z" fill-rule="evenodd" fill="#fff"/>
<path d="M24.1 267.7h1.3a.65 .65 0 0 1-.6 .5 .65 .65 0 0 1-.7-.5z" fill="none" stroke="#231f20" stroke-width=".34"/>
<path d="M24 267.7h.1M24.1 267.7h1.3l-.4 .5h-.5z" fill="none" stroke="#fff" stroke-width=".34"/>
<path d="M19 261.7h177.8" fill="none" stroke="#000" stroke-width=".53"/>
<g font-size="5.3">
<text x="48.5" y="31.2">SN74HC4851</text>
<text x="76.5" y="31.2">8-Channel Analog Multiplexer/Demultiplexer</text>
<text x="70.2" y="37.5">With Injection-Current Effect Control</text>
</g>
<g font-size="4.2">
<text x="20" y="47.5">1 Features</text>
<text x="111.1" y="47.5">3 Description</text>
<text x="20" y="90.7">2 Applications</text>
</g>
<g font-size="3.5">
<text x="20" y="54.1">•</text>
<text x="25" y="54.1">Injection-current cross coupling &lt;1mV/mA</text>
<text x="25" y="58.3">(see Section 8.1 in Application Information)</text>
<text x="111.1" y="54.1">This</text>
<text x="111.1" y="58.3">demultiplexer is terminal compatible with the function</text>
<text x="122.2" y="54.1">eight-channel</text>
<text x="147.8" y="54.1">CMOS</text>
<text x="162.8" y="54.1">analog</text>
<text x="177.9" y="54.1">multiplexer/</text>
<text x="20" y="62.5">•</text>
<text x="25" y="62.5">Low crosstalk between switches</text>
<text x="111.1" y="62.5">of the '4051 device, and features injection-current</text>
<text x="20" y="66.8">•</text>
<text x="25" y="66.8">Terminal compatible with SN74HC4051,</text>
<text x="25" y="71">SN74LV4051A, and CD4051B devices</text>
<text x="111.1" y="66.8">effect control, which has excellent value in automotive</text>
<text x="111.1" y="71">applications</text>
<text x="132.4" y="71">where</text>
<text x="144.7" y="71">voltages</text>
<text x="160.5" y="71">in</text>
<text x="165.9" y="71">excess</text>
<text x="179.5" y="71">of</text>
<text x="185.1" y="71">normal</text>
<text x="20" y="75.2">•</text>
<text x="25" y="75.2">2V to 5.5V V</text>
<text x="49.6" y="75.2">operation</text>
<text x="111.1" y="75.2">supply voltages are common.</text>
<text x="20" y="79.5">•</text>
<text x="25" y="79.5">Latch-up performance exceeds 100mA per JESD</text>
<text x="25" y="83.7">78, class II</text>
<text x="111.1" y="81.6">The injection-current effect control allows signals at</text>
<text x="111.1" y="85.8">disabled analog input channels to exceed the supply</text>
<text x="111.1" y="94.3">analog channel. This feature eliminates the need for</text>
<text x="111.1" y="90.1">voltage without affecting the signal of the enabled</text>
<text x="20" y="97.3">•</text>
<text x="20" y="101.5">•</text>
<text x="25" y="97.3">Analog and digital multiplexing and demultiplexing</text>
<text x="25" y="101.5">Diagnostics and monitoring</text>
<text x="111.1" y="98.5">external diode/resistor networks typically used to keep</text>
<text x="20" y="105.7">•</text>
<text x="25" y="105.7">Data center switch</text>
<text x="111.1" y="107">range.</text>
<text x="111.1" y="102.8">the analog channel signals within the supply-voltage</text>
<text x="20" y="110">•</text>
<text x="25" y="110">Remote radio unit (RRU)</text>
<text x="136.2" y="113.3">Package Information</text>
<text x="20" y="114.2">•</text>
<text x="20" y="118.4">•</text>
<text x="25" y="114.2">Rack server</text>
<text x="25" y="118.4">Electricity meter</text>
<text x="20" y="122.7">•</text>
<text x="25" y="122.7">Appliances</text>
<text x="20" y="126.9">•</text>
<text x="20" y="131.1">•</text>
<text x="25" y="126.9">Air conditioner units</text>
<text x="25" y="131.1">Multifunction printers</text>
<text x="20" y="135.4">•</text>
<text x="25" y="135.4">String inverter</text>
<text x="20" y="139.6">•</text>
<text x="20" y="143.8">•</text>
<text x="25" y="139.6">IP network camera</text>
<text x="25" y="143.8">Currency counters</text>
<text x="20" y="148.1">•</text>
<text x="25" y="148.1">Off-highway vehicles control systems</text>
<text x="20" y="152.3">•</text>
<text x="82.1" y="248.3">Logic Diagram (Positive Logic)</text>
</g>
<text font-size="3.5" fill="#00f" x="25" y="152.3">Digital radio</text>
<text font-size="3.2" fill="#00f" x="177.3" y="21.1">SN74HC4851</text>
<g font-size="2.8">
<text x="115.7" y="117.8">PART NUMBER</text>
<text x="146.1" y="117.8">PACKAGE</text>
<text x="170" y="117.8">PACKAGE SIZE</text>
<text x="111.9" y="122.7">SN74HC4851</text>
<text x="141.7" y="122.7">PW (TSSOP, 16)</text>
<text x="168.4" y="122.7">5mm × 6.4mm</text>
<text x="111.1" y="129.5">(1)</text>
<text x="118.6" y="129.5">For more information, see Section 11</text>
<text x="111.1" y="132.9">(2)</text>
<text x="118.6" y="132.9">The package size (length × width) is a nominal value and</text>
<text x="118.6" y="136.3">includes pins, where applicable.</text>
<text x="27.9" y="265.5">An IMPORTANT NOTICE at the end of this data sheet addresses availability, warranty, changes, use in safety-critical applications,</text>
<text x="27.9" y="268.9">intellectual property matters and other important disclaimers. PRODUCTION DATA.</text>
</g>
<text font-size="2.6" x="44.8" y="75.9">CC</text>
<text font-size="2.5" x="133.4" y="24.3">SCLS542C – SEPTEMBER 2003 – REVISED JUNE 2024</text>
<g font-size="2.1" fill="#00f">
<text x="160" y="116.8">(1)</text>
<text x="191" y="116.8">(2)</text>
</g>
<g font-size="2" fill="#2b292a">
<text x="154.8" y="158.1">3</text>
<text x="158" y="159.6">COM</text>
<text x="153.7" y="167.5">13</text>
<text x="158" y="168.9">Y0</text>
<text x="58.8" y="179.3">11</text>
<text x="153.7" y="176.9">14</text>
<text x="158" y="178.4">Y1</text>
<text x="55.3" y="181.4">A</text>
<text x="153.7" y="187.3">15</text>
<text x="158" y="188.6">Y2</text>
<text x="153.7" y="197.4">12</text>
<text x="55.3" y="203.2">B</text>
<text x="58.8" y="201.6">10</text>
<text x="158" y="198.1">Y3</text>
<text x="154.8" y="207.4">1</text>
<text x="158" y="208.1">Y4</text>
<text x="154.8" y="217.6">5</text>
<text x="158" y="218.8">Y5</text>
<text x="55.3" y="223.5">C</text>
<text x="58.8" y="222.3">9</text>
<text x="154.8" y="227.9">2</text>
<text x="158" y="229">Y6</text>
<text x="58.8" y="239.3">6</text>
<text x="154.8" y="238">4</text>
<text x="158" y="239.4">Y7</text>
<text x="53.3" y="240.6">INH</text>
</g>
<g font-size="1.7" fill="#2b292a">
<text x="140.3" y="156.9">Injection-</text>
<text x="141" y="159.1">Current</text>
<text x="141" y="161.3">Control</text>
<text x="140.2" y="166.4">Injection-</text>
<text x="141" y="168.6">Current</text>
<text x="141" y="170.8">Control</text>
<text x="140.2" y="176.1">Injection-</text>
<text x="141" y="178.3">Current</text>
<text x="141" y="180.6">Control</text>
<text x="140.2" y="186.4">Injection-</text>
<text x="141" y="188.7">Current</text>
<text x="141" y="190.9">Control</text>
<text x="140.2" y="196.5">Injection-</text>
<text x="141" y="198.7">Current</text>
<text x="141" y="200.9">Control</text>
<text x="140.2" y="206.5">Injection-</text>
<text x="141" y="208.7">Current</text>
<text x="141" y="211">Control</text>
<text x="140.2" y="216.7">Injection-</text>
<text x="141" y="218.9">Current</text>
<text x="141" y="221.1">Control</text>
<text x="140.2" y="226.9">Injection-</text>
<text x="141" y="229.1">Current</text>
<text x="141" y="231.3">Control</text>
<text x="140.2" y="236.8">Injection-</text>
<text x="141" y="239">Current</text>
<text x="141" y="241.3">Control</text>
</g>
</svg>
